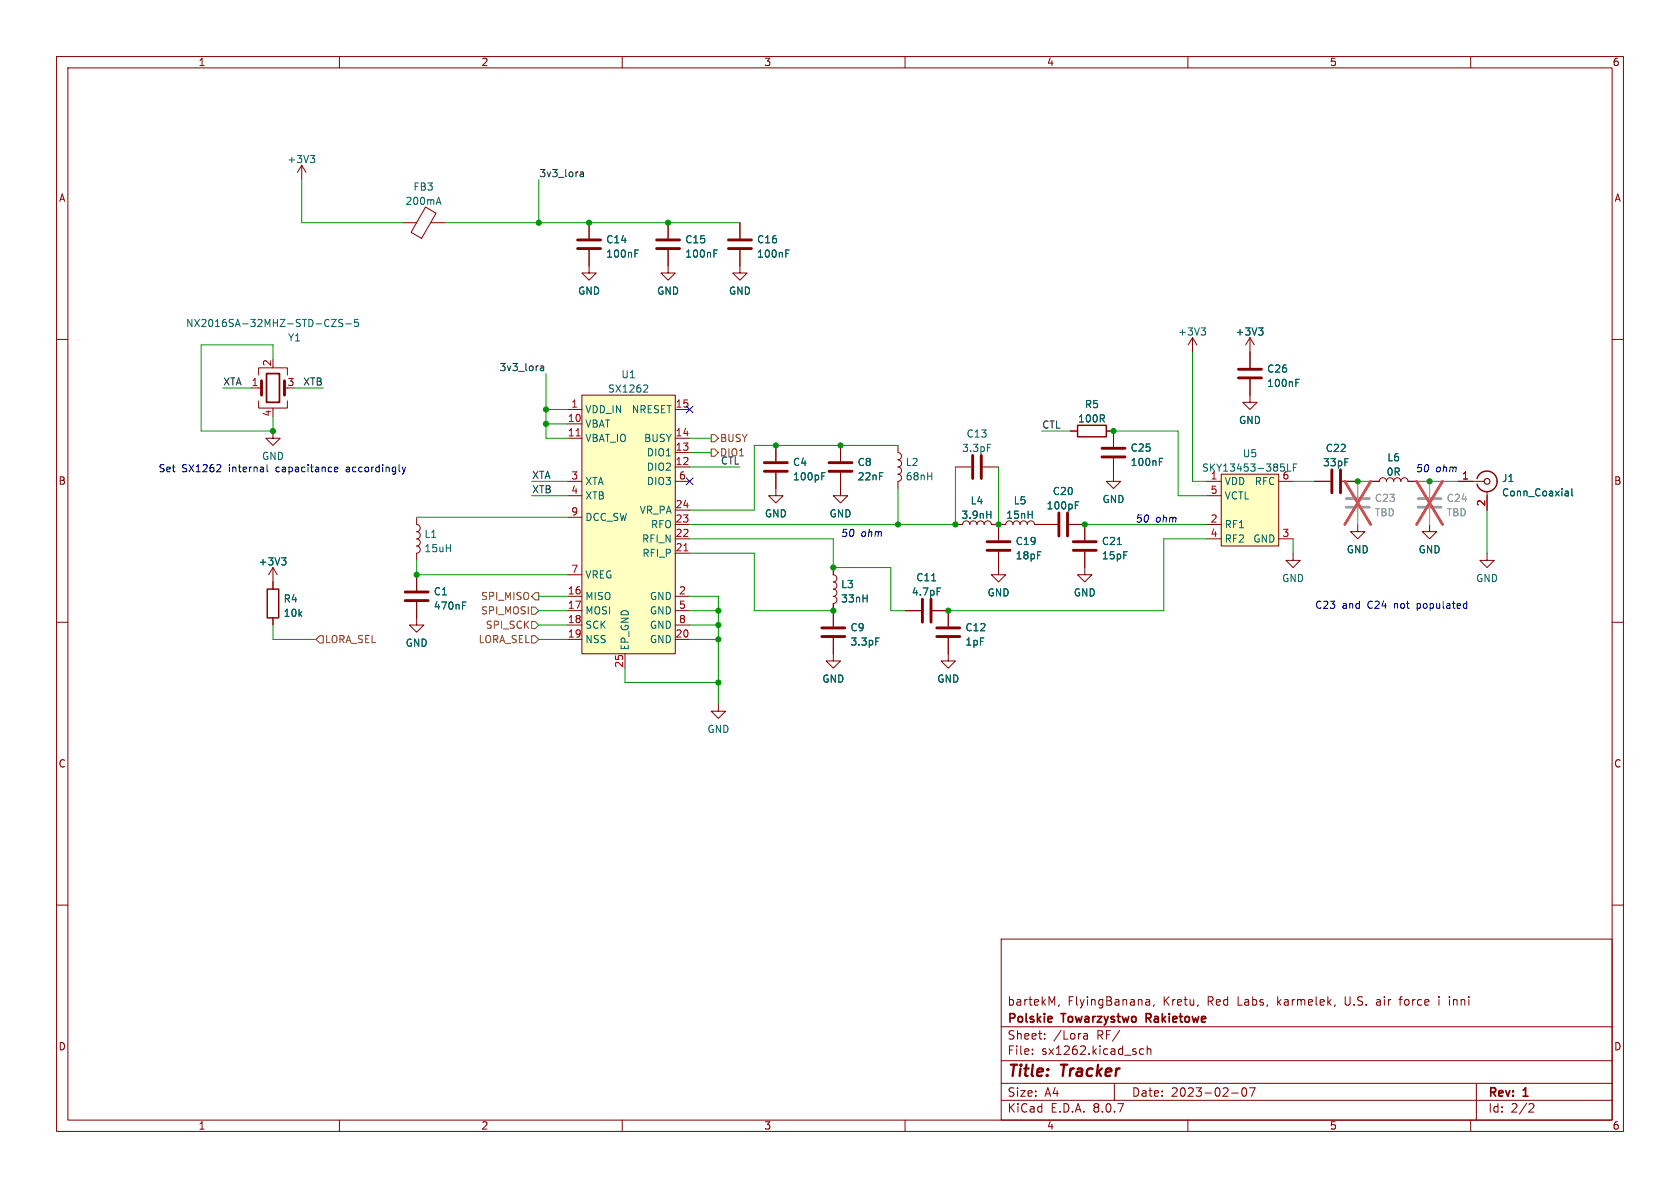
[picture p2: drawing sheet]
<svg xmlns="http://www.w3.org/2000/svg" width="297mm" height="210mm" viewBox="0 0 297 210" stroke-linecap="round" stroke-linejoin="round" font-family="sans-serif">
<g fill="none" stroke="#840000" stroke-width=".18">
<path d="M10 10h277v190h-277zM12 12h273v186h-273zM60 10v2M110 10v2M160 10v2M210 10v2M260 10v2M53.3 29.2l-.7 1.3M53.3 29.2v2.6M53.3 29.2l.8 1.3M71.1 39.4h2.6M75.2 36.6l1.9 1.1-2.6 4.4-1.8-1z"/>
<path d="M76.1 39.4h2.6M210.8 59.7l-.7 1.3M210.8 59.7v2.5M210.8 59.7l.8 1.3M221 59.7v5.3M221 59.7l-.8 1.3M221 59.7l.7 1.3M10 60h2M44.4 68.6h1.8M45.7 70.9v1.2h5.1v-1.2M45.7 66.3v-1.3h5.1v1.3M48.3 76.2v1.3h1.2l-1.2 1.2-1.3-1.2h1.3"/>
<path d="M48.3 72.1v.3M189.2 76.2h1.3M195.6 76.2h1.2v2.8M221 67.1v4h1.2l-1.2 1.3-1.3-1.3h1.3M285 60h2M73.7 94a.64 .64 0 0 1 .6 .6 .64 .64 0 0 1-.6 .7 .64 .64 0 0 1 .6 .6 .64 .64 0 0 1-.6 .6 .63 .63 0 0 1 .6 .7 .63 .63 0 0 1-.6 .6v1.3M73.7 91.4v1.3a.63 .63 0 0 1 .6 .6 .63 .63 0 0 1-.6 .7M168.9 92.7h1.3a.64 .64 0 0 1 .6-.6 .64 .64 0 0 1 .6 .6 .64 .64 0 0 1 .7-.6 .64 .64 0 0 1 .6 .6 .64 .64 0 0 1 .7-.6 .64 .64 0 0 1 .6 .6 .64 .64 0 0 1 .6-.6 .64 .64 0 0 1 .7 .6h2.5a.64 .64 0 0 1 .6-.6 .64 .64 0 0 1 .7 .6 .64 .64 0 0 1 .6-.6 .64 .64 0 0 1 .6 .6 .64 .64 0 0 1 .7-.6 .64 .64 0 0 1 .6 .6 .64 .64 0 0 1 .6-.6 .64 .64 0 0 1 .7 .6h4M168.9 82.6h2.8M173.7 82.6h2.8M176.5 97.5v4.1h1.3l-1.3 1.3-1.2-1.3h1.2M176.5 92.7v2.8"/>
<path d="M189 92.7h2.8v2.8M191.8 97.5v4.1h1.2l-1.2 1.3-1.3-1.3h1.3M196.8 81v4.1h1.3l-1.3 1.3-1.2-1.3h1.2M10 110h2M48.3 100.3v3.8M48.3 109.2v1.3M48.3 100.3l-.8 1.3M48.3 100.3l.7 1.3M73.7 106.4v4.1h1.2l-1.2 1.3-1.3-1.3h1.3M73.7 101.6v2.8M285 110h2M10 160h2"/>
<path d="M177 166h108v32h-108zM187.2 177.6l-.1 .3M202.6 176.8h.6v.9M202.6 177.6h.6M203.2 177.1l-.6 .1M204 177.6l-.1 .3M211.8 177.6l-.1 .2M236 177.6l-.1 .3M243.4 177.2v.4M247.3 176.7h.6M247.7 176.2l-.2 .2v1.3M254.4 176.2v.1"/>
<path d="M254.4 176.7v1M256.2 176.2v.1M256.2 176.7v1M285 160h2M60 198v2M110 198v2M160 198v2M177 194.5h108M177 191.5h108M177 187.5h108M177 181.5h108M182.5 186.3v.1"/>
<path d="M182.5 185.5v.1M184.7 183.6v.1M184.7 182.8v.1M191.6 182.8h.6v.9M191.6 183.6h.6M192.2 183.1l-.6 .1M197 191.5v3M202.2 185.5l-.5-.1-.2 .3v.4l.1 .2h.6M202.8 185.5l.2-.1 .4 .1 .1 .9M202.8 184.9v1.5M210 198v2M217.7 193.2h1.2"/>
<path d="M219.7 192.4l.2-.1a.81 .81 0 0 1 .6 .6 .81 .81 0 0 1-.3 .8l-.2 .1a.81 .81 0 0 1-.3-1.4zM220.9 192.3h1l-.7 1.5M260 198v2M261 191.5v6.5M270.5 195.1l.5 .1 .2 .3-1 1.1h1"/>
</g>
<path d="M47.1 66h2.3v5.1h-2.3zM202.6 180h.6M203.2 179.2h-.6v1.5" fill="none" stroke="#840000" stroke-width=".3"/>
<g fill="none" stroke="#840000" stroke-width=".51">
<path d="M46.2 67.3v2.6M50.3 67.3v2.6M194.8 79.2h4.1M218.9 65.3h4.1M218.9 66.8h4.1M172 80.5v4.1M173.5 80.5v4.1M174.5 95.8h4.1M174.5 97.3h4.1M187.2 90.7v4M188.7 90.7v4M189.7 95.8h4.1"/>
<path d="M189.7 97.3h4.1M194.8 80.8h4.1M71.6 106.2h4.1M71.6 104.6h4.1"/>
</g>
<g fill="none" stroke="#006464" stroke-width=".18">
<path d="M54.9 27.5h.7l-.4 .5M55.4 28l.2 .2v.3l-.2 .3M77.2 35.8h.6M77.5 34.9l.5 1.2M58.6 56.5h.8l-.8 1.2h.8M60.6 56.5h-.5l-.2 .1v.3l.6 .3 .1 .3-.2 .2h-.5M61.1 57.2h1M63.3 56.5h-.6v.6l.1-.2 .5 .1 .1 .2-.1 .4-.2 .1-.4-.1M212.3 58h.8l-.4 .4M212.9 58.4l.2 .3v.3l-.2 .2M222.5 58h.8l-.4 .4M223 58.4l.3 .3v.3l-.3 .2"/>
<path d="M174.6 78.5h.6M229.1 67.7h.4M229.1 67.1h.6M49.8 98.6h.8l-.5 .5M50.3 99.1l.3 .2v.3l-.3 .3M174.4 91h.8M175.2 90.3v1.3M190.1 89.3h.4M190.1 88.7h.6M197.5 96.3h.7M205 81.6h.4M205 81h.6"/>
<path d="M81.8 107h.4M81.8 106.4h.6"/>
</g>
<path d="M190.5 75.2h5.1v2h-5.1zM47.2 104.1h2.1v5.1h-2.1z" fill="none" stroke="#840000" stroke-width=".25"/>
<path d="M250.7 88.1h4.1M250.7 89.7h4.1" fill="none" stroke="#a1a1a1" stroke-width=".51"/>
<path d="M252.7 85.1v2.8M252.7 89.9v2.8" fill="none" stroke="#a1a1a1" stroke-width=".18"/>
<path d="M250.4 85.1l4.6 7.6M255 85.1l-4.6 7.6" fill="none" stroke="#e65255" stroke-width=".46"/>
<path d="M102.9 69.9h16.5v45.7h-16.5z" fill="#ffffc2"/>
<g fill="none" stroke="#840000" stroke-width=".18">
<path d="M104.1 39.4v2.8M118.1 39.4v2.8M130.8 39.4v2.8M104.1 44.2v4.1h1.3l-1.3 1.2-1.2-1.2h1.2M118.1 44.2v4.1h1.3l-1.3 1.2-1.3-1.2h1.3M130.8 44.2v4.1h1.3l-1.3 1.2-1.3-1.2h1.3M100.3 72.4h2.6M100.3 74.9h2.6M100.3 77.5h2.6M102.9 69.9h16.5v45.7h-16.5zM119.4 72.4h2.5M119.4 77.5h2.5"/>
<path d="M137.2 78.7v2.8M148.6 78.7v2.8M158.7 78.7v1.3M100.3 85.1h2.6M100.3 87.6h2.6M100.3 91.4h2.6M119.4 82.6h2.5M119.4 80h2.5M119.4 97.8h2.5M119.4 95.3h2.5M119.4 92.7h2.5M119.4 90.2h2.5"/>
<path d="M119.4 85.1h2.5M137.2 83.6v4h1.2l-1.2 1.3-1.3-1.3h1.3M148.6 83.6v4h1.3l-1.3 1.3-1.3-1.3h1.3M158.7 80a.64 .64 0 0 1 .7 .7 .64 .64 0 0 1-.7 .6 .64 .64 0 0 1 .7 .6 .64 .64 0 0 1-.7 .7 .64 .64 0 0 1 .7 .6 .64 .64 0 0 1-.7 .6 .63 .63 0 0 1 .7 .7 .63 .63 0 0 1-.7 .6v1.3M228.6 97.8v1.3h1.3l-1.3 1.2-1.3-1.2h1.3M242.6 85.1h1.2a.64 .64 0 0 1 .7-.6 .64 .64 0 0 1 .6 .6 .64 .64 0 0 1 .6-.6 .64 .64 0 0 1 .7 .6 .64 .64 0 0 1 .6-.6 .64 .64 0 0 1 .6 .6 .64 .64 0 0 1 .7-.6 .64 .64 0 0 1 .6 .6h1.3M257.8 85.1h4.6M262.9 97.8v1.3h1.3l-1.3 1.2-1.3-1.2h1.3M262.9 86.9v3.3M100.3 105.4h2.6M100.3 108h2.6M100.3 110.5h2.6"/>
<path d="M100.3 113h2.6M100.3 101.6h2.6M110.5 115.6v2.5M119.4 105.4h2.5M119.4 108h2.5M119.4 110.5h2.5M119.4 113h2.5M147.3 104.1a.64 .64 0 0 1 .6 .7 .64 .64 0 0 1-.6 .6 .63 .63 0 0 1 .6 .6 .63 .63 0 0 1-.6 .7v1.3M147.3 100.3v1.3a.64 .64 0 0 1 .6 .6 .64 .64 0 0 1-.6 .7 .63 .63 0 0 1 .6 .6 .63 .63 0 0 1-.6 .6M160 108h2.8M164.8 108h2.8v2.7M167.6 112.8v4h1.3l-1.3 1.3-1.2-1.3h1.2"/>
<path d="M127 124.5v1.2h1.3l-1.3 1.3-1.3-1.3h1.3"/>
</g>
<path d="M101.8 77.1h.8M120.9 97.4h.7" fill="none" stroke="#a90000" stroke-width=".18"/>
<g fill="none" stroke="#006464" stroke-width=".18">
<path d="M112.3 44.8h.4M112.3 44.2h.6M126.2 44.8h.4M126.2 44.2h.6M138.9 44.8h.4M138.9 44.2h.6M114 68l.4 .1 .1 .3-.8 .9h.8M145.3 84.2h.4M145.3 83.6h.6M276.8 86.8l.4 .1 .1 .8M277.3 87.6l-.5 .1M277.3 87.1l-.5 .1"/>
<path d="M277.9 86.4v1.1l.2 .2M164.7 102.7h.7M165.7 103.9h.6"/>
</g>
<g fill="none" stroke="#840000" stroke-width=".51">
<path d="M102.1 43.9h4.1M102.1 42.4h4.1M116.1 43.9h4M116.1 42.4h4M128.8 43.9h4M128.8 42.4h4M135.1 83.3h4.1M135.1 81.8h4.1M146.6 83.3h4M146.6 81.8h4M163.1 105.9v4.1M164.6 105.9v4.1"/>
<path d="M165.6 111h4.1M165.6 112.5h4.1"/>
</g>
<path d="M261.1 84.6a1.81 1.81 0 0 1 2-1.3 1.81 1.81 0 0 1 1.6 1.8M264.7 85.1a1.82 1.82 0 0 1-1.6 1.8 1.82 1.82 0 0 1-2-1.3" fill="none" stroke="#840000" stroke-width=".25"/>
<circle cx="262.9" cy="85.1" r=".51" fill="none" stroke="#840000" stroke-width=".2"/>
<path d="M238 88.1h4.1M238 89.7h4.1" fill="none" stroke="#a1a1a1" stroke-width=".51"/>
<path d="M240 85.1v2.8M240 89.9v2.8" fill="none" stroke="#a1a1a1" stroke-width=".18"/>
<path d="M237.7 85.1l4.6 7.6M242.3 85.1l-4.6 7.6" fill="none" stroke="#e65255" stroke-width=".46"/>
<path d="M215.9 83.8h10.2v12.7h-10.2z" fill="#ffffc2"/>
<g fill="none" stroke="#840000" stroke-width=".18">
<path d="M104.1 39.4v2.8M118.1 39.4v2.8M130.8 39.4v2.8M104.1 44.2v2.8M118.1 44.2v2.8M130.8 44.2v2.8M137.2 78.7v2.8M148.6 78.7v2.8M189.2 76.2h1.3M195.6 76.2h1.2v2.8M221 62.2v2.8M221 67.1v2.8"/>
<path d="M137.2 83.6v2.8M148.6 83.6v2.8M168.9 92.7h1.3M175.3 92.7h2.5M176.5 92.7v2.8M176.5 97.5v2.8M182.9 92.7h4M189 92.7h2.8v2.8M191.8 97.5v2.8M196.8 81v2.8M213.4 85.1h2.5M213.4 92.7h2.5"/>
<path d="M213.4 95.3h2.5M213.4 87.6h2.5M215.9 83.8h10.2v12.7h-10.2zM226.1 85.1h2.5M226.1 95.3h2.5M232.4 85.1h2.8M237.2 85.1h2.8M240 92.7v1.3h1.3l-1.3 1.3-1.2-1.3h1.2M242.6 85.1h1.2M248.9 85.1h1.3M252.7 92.7v1.3h1.3l-1.3 1.3-1.2-1.3h1.2M257.8 85.1h2.5"/>
<path d="M262.9 87.6v2.6M48.3 102.9v1.2M48.3 109.2v1.3M73.7 101.6v2.8M73.7 106.4v2.8M147.3 112.8v4h1.3l-1.3 1.3-1.3-1.3h1.3M147.3 100.3v1.3M147.3 106.7v4M160 108h2.8M164.8 108h2.8v2.7M167.6 112.8v2.8"/>
</g>
<g fill="none" stroke="#006464" stroke-width=".18">
<path d="M112.3 44.8h.4M112.3 44.2h.6M126.2 44.8h.4M126.2 44.2h.6M138.9 44.8h.4M138.9 44.2h.6M222.5 58h.8l-.4 .4M223 58.4l.3 .3v.3l-.3 .2M229.1 67.7h.4M229.1 67.1h.6M49.8 98.6h.8l-.5 .5M50.3 99.1l.3 .2v.3l-.3 .3"/>
<path d="M145.3 84.2h.4M145.3 83.6h.6M174.4 91h.8M175.2 90.3v1.3M190.1 89.3h.4M190.1 88.7h.6M197.5 96.3h.7M205 81.6h.4M205 81h.6M227 82.6l.1 .4M227.6 82v1.3h.6M228.7 82.6h.4"/>
<path d="M229.3 82h-.6v1.3M276.8 86.8l.4 .1 .1 .8M277.3 87.6l-.5 .1M277.3 87.1l-.5 .1M277.9 86.4v1.1l.2 .2M81.8 107h.4M81.8 106.4h.6M154.8 112.8h.6M164.7 102.7h.7M165.7 103.9h.6"/>
</g>
<path d="M235.5 83.1v4M237 83.1v4M145.3 111h4.1M145.3 112.5h4.1" fill="none" stroke="#840000" stroke-width=".51"/>
<path d="M125.7 79.4h.7l.6 .6-.6 .6h-.7zM125.7 76.8h.7l.6 .7-.6 .6h-.7zM56.5 112.4h.6v1.3h-.6l-.6-.7zM94 112.4h.6l.6 .6-.6 .7h-.6zM94 107.3h.6l.6 .7-.6 .6h-.6zM94 109.9h.6l.6 .6-.6 .6h-.6zM94.6 104.8h.6v1.2h-.6l-.6-.6z" fill="none" stroke="#725600" stroke-width=".18"/>
<path d="M102.5 31.1l.2 .1h.5M102.6 30.5h.5l.1 .7M103.2 30.7l-.5 .1-.2 .1M95.5 65.3l.2 .2h.4M95.6 64.7h.5v.8M96.1 65h-.4l-.2 .2" fill="none" stroke="#0f0f0f" stroke-width=".18"/>
<path d="M38.9 82.2l.1 .2v.3l-.7 .7h.7M47.2 82.1v1.1l.2 .2M59.1 83l.6-.1v-.3h-.4l-.2 .1 .1 .6h.5M71.1 82.6l.3 .8M71.4 83.4l-.3 .4M71.7 82.6l-.3 .8M259.2 106.7l.1 .1M259.3 106.3v1.2M259.3 107.5h-.1" fill="none" stroke="#0000c2" stroke-width=".18"/>
<g fill="none" stroke="#009600" stroke-width=".18">
<path d="M53.3 31.8v7.6h17.8M78.7 39.4h52.1M95.2 31.8v7.6M39.4 68.6h5M48.3 63.5v-2.5h-12.7v15.2h12.7v-2.5M52.1 68.6h5M96.5 66v11.5h3.8M96.5 74.9h3.8M96.5 72.4h3.8M121.9 77.5h3.8M158.7 78.7h-25.4v11.5h-11.4M184.1 76.2h5.1"/>
<path d="M196.8 76.2h11.5v11.4h5.1M210.8 62.2v22.9h2.6M73.7 99.1v2.5h26.6M73.7 91.4h26.6M94 85.1h6.3M94 87.6h6.3M121.9 82.6h8.9M121.9 97.8h11.4v10.2h14M121.9 95.3h25.4v5h10.2v7.7h2.5M121.9 80h3.8M158.7 86.4v6.3M168.9 82.6v10.1h-47"/>
<path d="M176.5 82.6v10.1M191.8 92.7h21.6M213.4 95.3h-7.7v12.7h-38.1M228.6 95.3v2.5M228.6 85.1h3.8M240 85.1h2.6M250.2 85.1h7.6M262.9 90.2v7.6M48.3 110.5v2.5h7.6M95.2 110.5h5.1M95.2 108h5.1M95.2 105.4h5.1"/>
<path d="M95.2 113h5.1M110.5 118.1v2.6h16.5M121.9 110.5h5.1M121.9 108h5.1M121.9 105.4h5.1v19.1M121.9 113h5.1"/>
</g>
<path d="M121.3 71.8l1.2 1.2M122.5 71.8l-1.2 1.2M121.3 84.5l1.2 1.2M122.5 84.5l-1.2 1.2" fill="none" stroke="#000084" stroke-width=".18"/>
<path d="M240 85.1v2.8M240 89.9v2.8M252.7 85.1v2.8M252.7 89.9v2.8" fill="none" stroke="#a1a1a1" stroke-width=".18"/>
<path d="M237.7 85.1l4.6 7.6M242.3 85.1l-4.6 7.6M250.4 85.1l4.6 7.6M255 85.1l-4.6 7.6" fill="none" stroke="#e65255" stroke-width=".46"/>
<g fill="#009600" stroke="#009600" stroke-width=".18">
<circle cx="147.3" cy="100.3" r=".46"/>
<circle cx="147.3" cy="108" r=".46"/>
<circle cx="158.7" cy="92.7" r=".46"/>
<circle cx="137.2" cy="78.7" r=".46"/>
<circle cx="148.6" cy="78.7" r=".46"/>
<circle cx="167.6" cy="108" r=".46"/>
<circle cx="96.5" cy="72.4" r=".46"/>
<circle cx="95.2" cy="39.4" r=".46"/>
<circle cx="96.5" cy="74.9" r=".46"/>
<circle cx="48.3" cy="76.2" r=".46"/>
<circle cx="73.7" cy="101.6" r=".46"/>
<circle cx="127" cy="113" r=".46"/>
<circle cx="127" cy="110.5" r=".46"/>
<circle cx="127" cy="108" r=".46"/>
<circle cx="127" cy="120.7" r=".46"/>
<circle cx="104.1" cy="39.4" r=".46"/>
<circle cx="118.1" cy="39.4" r=".46"/>
<circle cx="191.8" cy="92.7" r=".46"/>
<circle cx="176.5" cy="92.7" r=".46"/>
<circle cx="168.9" cy="92.7" r=".46"/>
<circle cx="196.8" cy="76.2" r=".46"/>
<circle cx="240" cy="85.1" r=".46"/>
<circle cx="252.7" cy="85.1" r=".46"/>
</g>
<g font-size="2.8" fill="#840000">
<text x="178" y="190.9">Title:</text>
<text x="187.7" y="190.9">Tracker</text>
</g>
<g font-size="2.1" fill="#840000">
<text x="178" y="178">bartekM,</text>
<text x="188.7" y="178">FlyingBanana,</text>
<text x="205.7" y="178">Kretu,</text>
<text x="213.6" y="178">Red</text>
<text x="219.1" y="178">Labs,</text>
<text x="226.2" y="178">karmelek,</text>
<text x="238.3" y="178">U.S.</text>
<text x="244" y="178">air</text>
<text x="248.3" y="178">force</text>
<text x="257.4" y="178">inni</text>
<text x="178" y="184">Sheet:</text>
<text x="178" y="181.2">Polskie</text>
<text x="186.2" y="184">/Lora</text>
<text x="187.8" y="181.2">Towarzystwo</text>
<text x="194" y="184">RF/</text>
<text x="203.3" y="181.2">Rakietowe</text>
<text x="178" y="186.7">File:</text>
<text x="184.1" y="186.7">sx1262.kicad_sch</text>
<text x="178" y="196.9">KiCad</text>
<text x="178" y="194.1">Size:</text>
<text x="184.7" y="194.1">A4</text>
<text x="185.7" y="196.9">E.D.A.</text>
<text x="193.3" y="196.9">8.0.7</text>
<text x="200" y="194.1">Date:</text>
<text x="207" y="194.1">2023-02-07</text>
<text x="263" y="194.3">Rev:</text>
<text x="263" y="196.9">Id:</text>
<text x="267.1" y="196.9">2/2</text>
<text x="269.4" y="194.3">1</text>
</g>
<g font-size="1.8" fill="#840000">
<text x="35" y="11.9">1</text>
<text x="85" y="11.9">2</text>
<text x="135" y="11.9">3</text>
<text x="185" y="11.9">4</text>
<text x="235" y="11.9">5</text>
<text x="285" y="11.9">6</text>
<text x="10.3" y="35.9">A</text>
<text x="285.3" y="35.9">A</text>
<text x="10.3" y="85.9">B</text>
<text x="285.3" y="85.9">B</text>
<text x="10.3" y="135.9">C</text>
<text x="285.3" y="135.9">C</text>
<text x="10.3" y="185.9">D</text>
<text x="285.3" y="185.9">D</text>
<text x="35" y="199.9">1</text>
<text x="85" y="199.9">2</text>
<text x="135" y="199.9">3</text>
<text x="185" y="199.9">4</text>
<text x="235" y="199.9">5</text>
<text x="285" y="199.9">6</text>
</g>
<g font-size="1.8" fill="#006464">
<text x="50.7" y="29">+3V3</text>
<text x="73" y="33.9">FB3</text>
<text x="71.6" y="36.4">200mA</text>
<text x="107.1" y="45.7">100nF</text>
<text x="107.1" y="43.2">C14</text>
<text x="121" y="45.7">100nF</text>
<text x="121" y="43.2">C15</text>
<text x="133.7" y="45.7">100nF</text>
<text x="133.7" y="43.2">C16</text>
<text x="102.1" y="52.3">GND</text>
<text x="116.1" y="52.3">GND</text>
<text x="128.8" y="52.3">GND</text>
<text x="32.8" y="58">NX2016SA-32MHZ-STD-CZS-5</text>
<text x="208.2" y="59.5">+3V3</text>
<text x="218.3" y="59.5">+3V3</text>
<text x="50.8" y="60.6">Y1</text>
<text x="107.4" y="69.6">SX1262</text>
<text x="109.8" y="67.1">U1</text>
<text x="223.9" y="68.6">100nF</text>
<text x="223.9" y="66.1">C26</text>
<text x="103.4" y="73.3">VDD_IN</text>
<text x="103.4" y="75.8">VBAT</text>
<text x="111.6" y="73.3">NRESET</text>
<text x="170.8" y="77.6">C13</text>
<text x="190.5" y="74.9">100R</text>
<text x="191.7" y="72.3">R5</text>
<text x="218.9" y="75.2">GND</text>
<text x="46.2" y="81.5">GND</text>
<text x="103.4" y="78.3">VBAT_IO</text>
<text x="113.8" y="78.3">BUSY</text>
<text x="114.3" y="83.4">DIO2</text>
<text x="114.3" y="80.9">DIO1</text>
<text x="140.1" y="82.6">C4</text>
<text x="151.5" y="82.6">C8</text>
<text x="160" y="82.6">L2</text>
<text x="170" y="80.1">3.3pF</text>
<text x="199.8" y="82.6">100nF</text>
<text x="199.8" y="80">C25</text>
<text x="212.4" y="83.6">SKY13453-385LF</text>
<text x="219.6" y="81">U5</text>
<text x="233.8" y="82.6">33pF</text>
<text x="234.3" y="80.1">C22</text>
<text x="245.2" y="81.7">L6</text>
<text x="103.4" y="86">XTA</text>
<text x="103.4" y="88.5">XTB</text>
<text x="114.3" y="86">DIO3</text>
<text x="140.1" y="85.1">100pF</text>
<text x="151.5" y="85.1">22nF</text>
<text x="160" y="85.1">68nH</text>
<text x="171.5" y="89.4">L4</text>
<text x="179.1" y="89.4">L5</text>
<text x="186" y="87.7">C20</text>
<text x="194.8" y="89.1">GND</text>
<text x="216.4" y="86">VDD</text>
<text x="216.4" y="88.5">VCTL</text>
<text x="221.7" y="86">RFC</text>
<text x="226.6" y="84.8">6</text>
<text x="245" y="84.3">0R</text>
<text x="265.4" y="85.4">J1</text>
<text x="265.4" y="87.9">Conn_Coaxial</text>
<text x="74.9" y="95.3">L1</text>
<text x="103.4" y="92.3">DCC_SW</text>
<text x="113" y="91">VR_PA</text>
<text x="115" y="93.6">RFO</text>
<text x="135.1" y="91.7">GND</text>
<text x="146.6" y="91.7">GND</text>
<text x="169.9" y="91.9">3.9nH</text>
<text x="177.8" y="91.9">15nH</text>
<text x="184.9" y="90.3">100pF</text>
<text x="216.4" y="93.6">RF1</text>
<text x="45.6" y="100.2">+3V3</text>
<text x="74.9" y="97.8">15uH</text>
<text x="113.4" y="96.1">RFI_N</text>
<text x="113.5" y="98.7">RFI_P</text>
<text x="179.5" y="96.5">C19</text>
<text x="179.5" y="99.1">18pF</text>
<text x="194.7" y="96.5">C21</text>
<text x="194.7" y="99.1">15pF</text>
<text x="216.4" y="96.1">RF2</text>
<text x="221.5" y="96.1">GND</text>
<text x="238" y="98">GND</text>
<text x="250.7" y="98">GND</text>
<text x="50" y="106.7">R4</text>
<text x="76.6" y="105.4">C1</text>
<text x="76.6" y="108">470nF</text>
<text x="103.4" y="106.3">MISO</text>
<text x="103.4" y="102.5">VREG</text>
<text x="114.8" y="106.3">GND</text>
<text x="148.6" y="106.7">33nH</text>
<text x="148.6" y="104.2">L3</text>
<text x="161.1" y="105.5">4.7pF</text>
<text x="161.9" y="103">C11</text>
<text x="174.5" y="105.6">GND</text>
<text x="189.7" y="105.6">GND</text>
<text x="226.6" y="103.1">GND</text>
<text x="260.9" y="103.1">GND</text>
<text x="50" y="109.2">10k</text>
<text x="103.4" y="108.8">MOSI</text>
<text x="103.4" y="111.4">SCK</text>
<text x="103.4" y="113.9">NSS</text>
<text x="114.8" y="113.9">GND</text>
<text x="114.8" y="108.8">GND</text>
<text x="114.8" y="111.4">GND</text>
<text x="150.3" y="111.8">C9</text>
<text x="170.6" y="111.8">C12</text>
<text x="71.6" y="114.5">GND</text>
<text x="111.4" y="115.1" transform="rotate(-90 111.4 115.1)">EP_GND</text>
<text x="150.3" y="114.3">3.3pF</text>
<text x="170.6" y="114.3">1pF</text>
<text x="145.3" y="120.9">GND</text>
<text x="165.6" y="120.9">GND</text>
<text x="125" y="129.8">GND</text>
</g>
<g font-size="1.8" fill="#0f0f0f">
<text x="95.2" y="31.4">3v3_lora</text>
<text x="88.2" y="65.7">3v3_lora</text>
<text x="39.4" y="68.2">XTA</text>
<text x="53.5" y="68.2">XTB</text>
<text x="184.1" y="75.9">CTL</text>
<text x="127.3" y="82.2">CTL</text>
<text x="94" y="84.7">XTA</text>
<text x="94" y="87.3">XTB</text>
</g>
<g font-size="1.8" fill="#a90000">
<text x="48" y="64.8" transform="rotate(-90 48 64.8)">2</text>
<text x="44.4" y="68.3">1</text>
<text x="50.7" y="68.3">3</text>
<text x="48" y="73.7" transform="rotate(-90 48 73.7)">4</text>
<text x="100.3" y="74.7">10</text>
<text x="100.3" y="77.2">11</text>
<text x="100.9" y="72.1">1</text>
<text x="119.3" y="77.2">14</text>
<text x="119.3" y="72.1">15</text>
<text x="119.3" y="82.3">12</text>
<text x="119.3" y="79.8">13</text>
<text x="100.9" y="84.8">3</text>
<text x="100.9" y="87.4">4</text>
<text x="119.3" y="89.9">24</text>
<text x="119.9" y="84.8">6</text>
<text x="213.9" y="84.8">1</text>
<text x="213.9" y="87.4">5</text>
<text x="258.4" y="84.8">1</text>
<text x="262.6" y="89.6" transform="rotate(-90 262.6 89.6)">2</text>
<text x="100.9" y="91.2">9</text>
<text x="119.3" y="95">22</text>
<text x="119.3" y="92.5">23</text>
<text x="213.9" y="92.5">2</text>
<text x="213.9" y="95">4</text>
<text x="226.6" y="95">3</text>
<text x="100.9" y="101.3">7</text>
<text x="119.3" y="97.5">21</text>
<text x="100.3" y="105.2">16</text>
<text x="100.3" y="107.7">17</text>
<text x="119.9" y="105.2">2</text>
<text x="119.9" y="107.7">5</text>
<text x="100.3" y="110.2">18</text>
<text x="100.3" y="112.8">19</text>
<text x="119.3" y="112.8">20</text>
<text x="119.9" y="110.2">8</text>
<text x="110.2" y="118.2" transform="rotate(-90 110.2 118.2)">25</text>
</g>
<g font-size="1.8" fill="#0000c2">
<text x="27.9" y="83.6">Set</text>
<text x="32.1" y="83.6">SX1262</text>
<text x="40.6" y="83.6">internal</text>
<text x="49.1" y="83.6">capacitance</text>
<text x="61.7" y="83.6">accordingly</text>
<text x="250.2" y="83.6">50</text>
<text x="253.8" y="83.6">ohm</text>
<text x="148.6" y="95">50</text>
<text x="152.2" y="95">ohm</text>
<text x="200.7" y="92.5">50</text>
<text x="204.2" y="92.5">ohm</text>
<text x="232.4" y="107.7">C23</text>
<text x="237.3" y="107.7">and</text>
<text x="241.9" y="107.7">C24</text>
<text x="246.7" y="107.7">not</text>
<text x="250.9" y="107.7">populated</text>
</g>
<g font-size="1.8" fill="#725600">
<text x="127.2" y="80.9">DIO1</text>
<text x="127.2" y="78.3">BUSY</text>
<text x="84.9" y="106.3">SPI_MISO</text>
<text x="57.3" y="113.9">LORA_SEL</text>
<text x="84.5" y="113.9">LORA_SEL</text>
<text x="84.9" y="108.8">SPI_MOSI</text>
<text x="85.8" y="111.4">SPI_SCK</text>
</g>
<g font-size="1.8" fill="#989898">
<text x="243" y="88.9">C23</text>
<text x="255.7" y="88.9">C24</text>
<text x="243" y="91.5">TBD</text>
<text x="255.7" y="91.5">TBD</text>
</g>
</svg>
